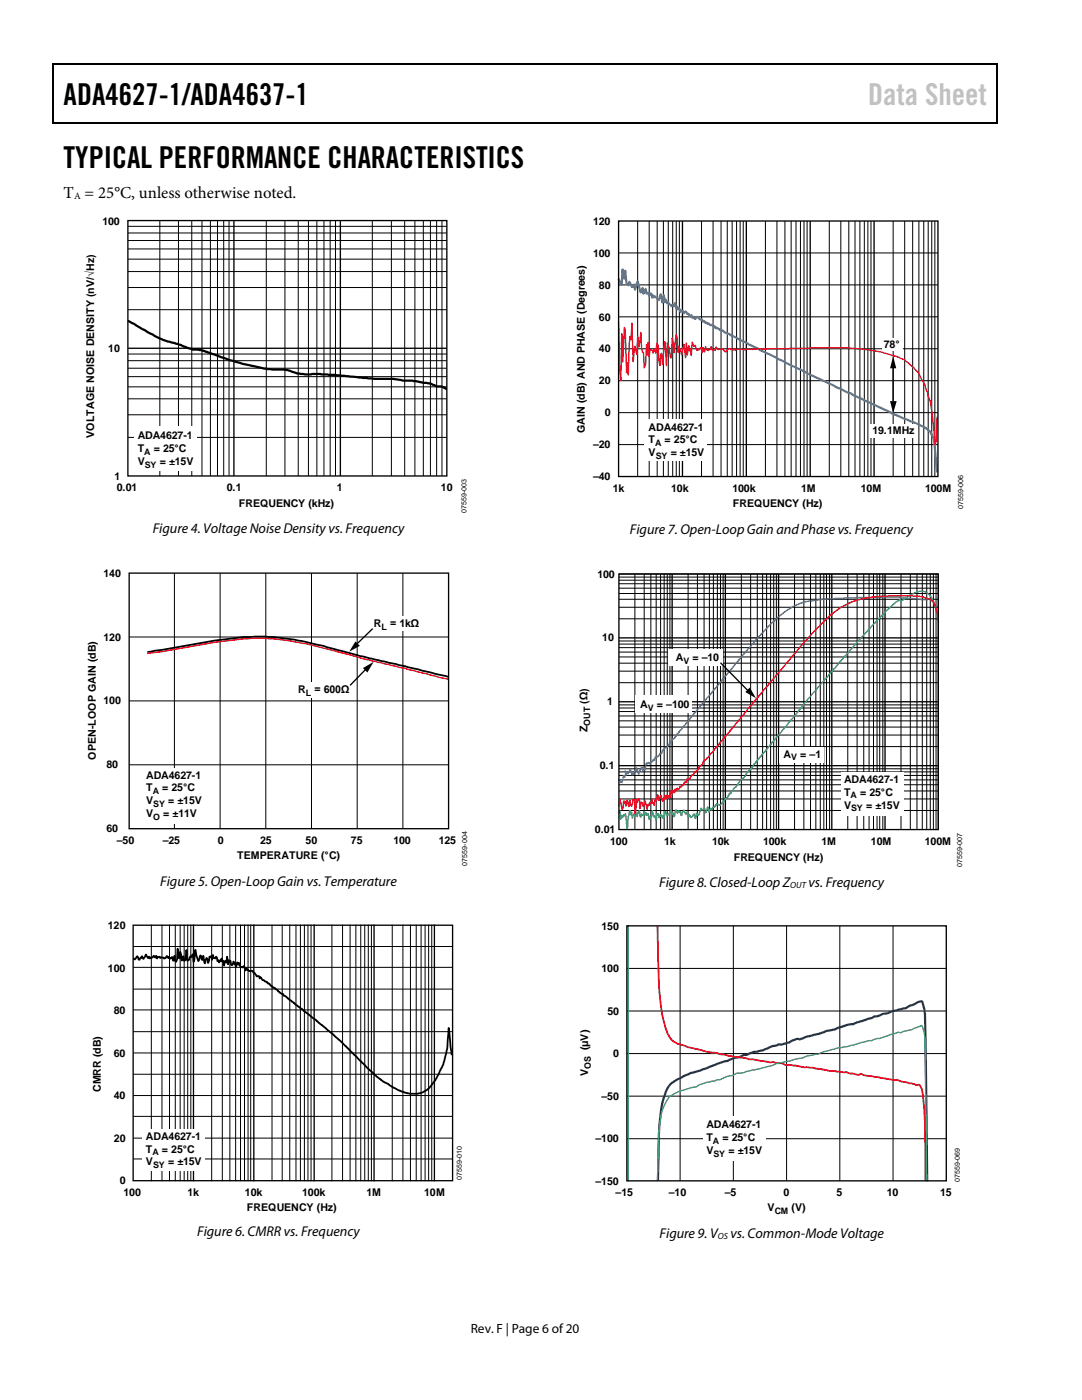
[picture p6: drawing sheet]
<svg xmlns="http://www.w3.org/2000/svg" width="216mm" height="279mm" viewBox="0 0 216 279" stroke-linecap="round" stroke-linejoin="round" font-family="sans-serif">
<path d="M10.5 12.7h.3v1h-.3zM10.5 12.7h.3v.3h-.3zM133.3 12.7h.3v.3h-.3zM198.8 12.7h.2v1h-.2zM198.8 12.7h.2v.3h-.2zM10.5 24.4h.3v.2h-.3zM133.1 24.4h.2v.2h-.2zM198.8 24.4h.2v.2h-.2z" fill="#000"/>
<path d="M10.7 13.7v10.7M10.8 12.8h122.5M133.6 12.8h65.2M198.9 13.7v10.7M10.8 24.5h188" fill="none" stroke="#000" stroke-width=".25"/>
<g fill="none" stroke="#000" stroke-width=".2">
<path d="M25.5 57.4h63.7M25.5 54.2h63.7M25.5 51.7h63.7M25.5 49.7h63.7M25.5 48h63.7M25.5 46.5h63.7M25.5 45.2h63.7M31.9 44v51M35.6 44v51M38.3 44v51M40.3 44v51M42 44v51"/>
<path d="M43.4 44v51M44.6 44v51M45.7 44v51M53.1 44v51M56.9 44v51M59.5 44v51M61.5 44v51M63.2 44v51M64.6 44v51M65.9 44v51M66.9 44v51M74.3 44v51"/>
<path d="M78.1 44v51M80.8 44v51M82.8 44v51M84.5 44v51M85.9 44v51M87.1 44v51M88.2 44v51M25.5 79.6h63.7M25.5 77.2h63.7M25.5 75.2h63.7M25.5 73.5h63.7M25.5 72h63.7"/>
<path d="M25.5 70.7h63.7M25.5 61.8h63.7M25.5 87.3h63.7M25.5 82.8h63.7"/>
</g>
<path d="M25.5 44h63.7v51h-63.7zM46.7 44v51M67.9 44v51M25.5 69.5h63.7" fill="none" stroke="#000" stroke-width=".27"/>
<path d="M25.5 64l2.5 1.4a28.8 28.8 0 0 0 5.5 2.8 14 14 0 0 1 4.1 1.3l.8 .3a6.8 6.8 0 0 1 3.6 .7 52.7 52.7 0 0 0 12.5 3.3h.2a7.6 7.6 0 0 1 4.6 .7l1.5 .2 3.1-.1 3 .2 5.5 .6 3.8 .2a16 16 0 0 1 4.6 .4 13.9 13.9 0 0 1 4 .4l1.3 .2a3.4 3.4 0 0 0 2.2 .6l.9 .4" fill="none" stroke="#000" stroke-width=".44"/>
<path d="M26.8 85.2h12.5v8.8h-12.5z" fill="#fff"/>
<path d="M34.8 114.4v51M43.9 114.4v51M53 114.4v51M62.2 114.4v51M71.3 114.4v51M80.4 114.4v51M25.8 139.9h63.7M25.8 127.1h63.7M25.8 152.6h63.7" fill="none" stroke="#000" stroke-width=".2"/>
<path d="M29.4 130.1h.7a236.6 236.6 0 0 1 18.6-3 44.9 44.9 0 0 1 14.4 1.5l1.4 .3 7.4 2 17.6 4.2" fill="none" stroke="#000" stroke-width=".35"/>
<path d="M29.4 130.4l2.9-.3a139.9 139.9 0 0 1 17.9-2.7 54.3 54.3 0 0 1 16.5 2.5l6.4 1.7 16.4 3.9" fill="none" stroke="#f00" stroke-width=".27"/>
<path d="M25.8 114.4h63.7v51h-63.7zM73.1 133.4l-3.2 3.4M74.4 125.4l-3.4 3.3" fill="none" stroke="#000" stroke-width=".27"/>
<path d="M70.9 128l.9 .9-2.1 1.2zM72.4 133.3l2.1-1.2-1.2 2.1z" fill="#000"/>
<g fill="#fff">
<path d="M79.3 122.9h1.4v2.9h-1.4z"/>
<path d="M61.4 136.3h1.5v3h-1.5z"/>
<path d="M28.5 153.3h12.6v11.2h-12.6z"/>
</g>
<g fill="none" stroke="#000" stroke-width=".2">
<path d="M26.6 197.4h63.7M26.6 188.9h63.7M26.6 193.1h63.7M30.2 184.6v51M32.3 184.6v51M33.8 184.6v51M35 184.6v51M36 184.6v51M36.7 184.6v51M37.5 184.6v51M38.1 184.6v51M42.2 184.6v51"/>
<path d="M44.4 184.6v51M45.9 184.6v51M47 184.6v51M48 184.6v51M48.8 184.6v51M49.5 184.6v51M50 184.6v51M54.3 184.6v51M56.3 184.6v51M57.8 184.6v51M59.1 184.6v51M59.9 184.6v51"/>
<path d="M60.7 184.6v51M61.4 184.6v51M62.1 184.6v51M66.2 184.6v51M68.4 184.6v51M69.9 184.6v51M71 184.6v51M72 184.6v51M72.8 184.6v51M73.5 184.6v51M74.1 184.6v51M78.3 184.6v51"/>
<path d="M80.4 184.6v51M81.9 184.6v51M83.1 184.6v51M84 184.6v51M84.8 184.6v51M85.5 184.6v51M86.1 184.6v51M26.6 214.4h63.7M26.6 205.9h63.7M26.6 218.6h63.7M26.6 210.1h63.7M26.6 201.6h63.7"/>
<path d="M26.6 231.3h63.7M26.6 222.8h63.7M26.6 227.1h63.7"/>
</g>
<path d="M26.6 184.6h63.7v51h-63.7zM38.6 184.6v51M50.6 184.6v51M62.7 184.6v51M74.6 184.6v51M86.7 184.6v51" fill="none" stroke="#000" stroke-width=".27"/>
<path d="M28.5 225.4h12.4v8.2h-12.4z" fill="#fff"/>
<path d="M26.6 191.3l.4 .2 .4-.7 .2 .7 .2 .1 .5-.8 .3 .6 .5-.9 .5 .7 .2-.3 .1 .4 .1-.2h.5l.2-.3 .3 .3 .2-.3 .1 .5a.33 .33 0 0 1 .3-.3 .33 .33 0 0 1 .4 .2l.1-.2 .5 .1a.37 .37 0 0 0 .4 .1 .37 .37 0 0 0 .2-.4h.2l.2 .4 .1-.2 .3 .3 .4-.3 .1 .7 .2-.1 .1-.8 .3 1.1 .2-.4 .1-2.2 .3 1.9 .3-1.2 .2 1.6h.2l.2-.8 .2 1a3.5 3.5 0 0 0 .4-2.2l.2 2.1 .3-.1 .3-.8 .2 .2 .3-.5 .2 1.4 .3-2.3 .6 2.2 .4-1.1 .3 .9 .3-.8 .2 1.4 .1 .1 .3-1.1 .2 .2 .1 .8 .3-1.3 .2 .1 .1-.2 .2 .8 .2-1 .1 .6 .3 .1 .2-.4 .2 .2 .1 .7 .2-.2 .1 .5 .2-.5 .1 .2 .2-.5 .2 .6 .1-.2 .2 1 .1-.8 .2-.1 .2 .3 .1-1.2 .2 1.5 .1-.8 .2 .4 .2-.3 .2 .9h.2l.2-.6 .2 .3h.1l.2 .7 .2-.9 .2 .4 .2-.3 .3 .9h.5l.2-.3 .3 .9 .1-.5 .7 .7a.65 .65 0 0 1 .8 .2l.4 .4a.51 .51 0 0 0 .7 .3l.1 .5 .2-.3 .1 .1a.69 .69 0 0 0 .6 .6l.6 .3 .1 .2 .3 .1 .7 .7 .5 .2 .9 .9 .7 .3 .1 .3 .5 .2 .3 .4 1.3 .8 .3 .4 4 3.1 3.5 2.8 8.8 8.6 1.2 .9 1 .4 1.1 .8 1.1 .6 1.2 .3a4.5 4.5 0 0 0 5.2-1.4l.8-1 .6-1.1 1-2.5a21.7 21.7 0 0 0 1-6.8l.6 5.4" fill="none" stroke="#000" stroke-width=".35"/>
<g fill="none" stroke="#000" stroke-width=".2">
<path d="M123.4 56.9h63.8M123.4 50.5h63.8M127.2 44.1v51M129.5 44.1v51M131.1 44.1v51M132.4 44.1v51M133.3 44.1v51M134.2 44.1v51M134.9 44.1v51M135.6 44.1v51M140 44.1v51M142.3 44.1v51"/>
<path d="M143.9 44.1v51M145.1 44.1v51M146.1 44.1v51M147 44.1v51M147.7 44.1v51M148.3 44.1v51M152.7 44.1v51M155 44.1v51M156.6 44.1v51M157.9 44.1v51M158.8 44.1v51M159.7 44.1v51"/>
<path d="M160.4 44.1v51M161 44.1v51M165.5 44.1v51M167.8 44.1v51M169.4 44.1v51M170.6 44.1v51M171.6 44.1v51M172.5 44.1v51M173.2 44.1v51M173.8 44.1v51M178.2 44.1v51M180.5 44.1v51"/>
<path d="M182.1 44.1v51M183.4 44.1v51M184.3 44.1v51M185.2 44.1v51M185.9 44.1v51M186.5 44.1v51M123.4 76h63.8M123.4 69.6h63.8M123.4 63.2h63.8M123.4 88.7h63.8M123.4 82.4h63.8"/>
</g>
<path d="M136.2 44.1v51M148.9 44.1v51M161.7 44.1v51M174.4 44.1v51" fill="none" stroke="#000" stroke-width=".27"/>
<path d="M123.4 55.6l.5 1.2 .2 .1 .1-3.1 .2 1.6 .2 .2 .2-1.6 .2 2.7 .4 .2 .2-.7 .5 1.1 .3-.1 .1-.4 .2 1 .5-1.7 .7 2.3 .3-.9 .2 1.1 .4-.9 .2 .9 .4-.2 .1 .7 .2-.6 .3 .1 .2 .8 .1-.4 .2 .3 .2-.1 .3 .2 .3 .5h.2l.3-1.2 .4 1.7 .3-1.5 .1 1.4 .2-.5 .4 .8 .1-.3 .7 .8 .1-.3h.2l.2 .3 .2-.6 .2 1 .2-.3 .2 .5 .2-.2 .3 .8 .2-.3 .3 .1 .1 .4 .4-.3 .4 .5 .2-.1 .2 .5h.2l.1-.2 .2 .5 .2-.2 .4 .5 .4-.5 .8 .7 .2-.1 .1 .4 .4-.1 .2 .4 .2-.1 .2 .2h.2l.4 .3a.64 .64 0 0 1 .7 .5l.2-.2 .2 .3a.7 .7 0 0 1 .8 .4l.2-.1 .7 .5 .8 .3 6.6 3.4 14.7 7.2 2.9 1.3 8.4 4 4 1.6 2.5 1.3a3 3 0 0 1 1.7 1.9l.2 .5 .6 6.5" fill="none" stroke="#4b7ebb" stroke-width=".44"/>
<path d="M123.4 64.2l.2 8.9 .3 2.9 .2-9.4 .1 5.7 .4-6.9 .2 .3 .2 8.7 .2-2.1 .2 2.5 .2-6.3 .1-1.4 .2 .7 .2-3.3 .3 7.7 .3-3.1 .4 1.7 .1-3.6 .3 2.1 .4-3 .1 3.2 .2 .8h.2l.2 3.1 .2-.8 .2-3.8 .2 2 .2-2.5 .1 2.9 .2-1.4 .5 .1 .1 .6 .2-.9 .4 .9 .1-2 .3 .3 .4 4.2 .1-2.2 .2-.3 .2 2.2 .4-4.5 .4 4.8 .2-4.5 .3 .9 .3 2.1 .2-.1 .1-3.9 .4 2.9 .4-3.6 .2 .7 .2 2.8 .2-1.1 .5 1.6 .4-2.1 .4 2.7 .2-2.9 .2 2.3 .2-1.8 .2 1 .2-.5 .1 1.4 .2-2.6 .4 .9 .2-.3 .4 1.1 .2-.4 .2 .3 .4-.6 .2 1.1 .1-1.1 .2 .8 .2 .1 .2-1 .2 .7 .2-.1 .2 .2 .2-.3h.2l.1-.5 .2 .7 .4-.2 .2 .3 .2-.7 .4 .5 .4-.1a.58 .58 0 0 1 .9 .4l.3 .1 .3-.5 .4-.2 .8 .4 .1-.3 .2 .4 .8-.4 .2 .2 .2-.2 .8 .3 .5-.3 1 .2 .3-.2 2.3 .1 8.8-.3h8l4.2 .5 1.9 .3 2.1 .6a7.1 7.1 0 0 1 3.3 1.5 11 11 0 0 1 3.2 4.1 18.2 18.2 0 0 1 1.5 5.2l.6 4.2 .1 3 .3-.8 .2-4.8" fill="none" stroke="#db0029" stroke-width=".27"/>
<path d="M128.5 83.6h12.5v8.3h-12.5z" fill="#fff"/>
<path d="M123.4 44.1h63.8v51h-63.8z" fill="none" stroke="#000" stroke-width=".27"/>
<path d="M178.2 73.1v7z" fill="#fff"/>
<path d="M178.2 73.1v7" fill="none" stroke="#000" stroke-width=".27"/>
<path d="M178.2 71.1l.6 2.4h-1.2zM177.6 80.1h1.3l-.7 2.3z" fill="#000"/>
<g fill="#fff">
<path d="M173.7 84.7h9v2.6h-9z"/>
<path d="M176 67.5h4.1v2.5h-4.1z"/>
</g>
<g fill="none" stroke="#000" stroke-width=".2">
<path d="M123.5 119.6h63.7M123.5 118.4h63.7M123.5 117.4h63.7M123.5 116.5h63.7M123.5 115.8h63.7M123.5 115.2h63.7M123.5 114.6h63.7v51M126.7 114.6v51M128.5 114.6v51M129.9 114.6v51M130.9 114.6v51M131.8 114.6v51"/>
<path d="M132.5 114.6v51M133.1 114.6v51M133.7 114.6v51M137.3 114.6v51M139.2 114.6v51M140.5 114.6v51M141.6 114.6v51M142.3 114.6v51M143.1 114.6v51M143.8 114.6v51M144.3 114.6v51M147.9 114.6v51"/>
<path d="M149.8 114.6v51M151.1 114.6v51M152.2 114.6v51M153 114.6v51M153.8 114.6v51M154.4 114.6v51M154.9 114.6v51M158.5 114.6v51M160.4 114.6v51M161.7 114.6v51M162.8 114.6v51M163.7 114.6v51"/>
<path d="M164.4 114.6v51M164.9 114.6v51M165.5 114.6v51M169.2 114.6v51M171 114.6v51M172.3 114.6v51M173.4 114.6v51M174.3 114.6v51M175 114.6v51M175.5 114.6v51M176.2 114.6v51M179.8 114.6v51"/>
<path d="M181.6 114.6v51M183 114.6v51M184 114.6v51M184.9 114.6v51M185.6 114.6v51M186.2 114.6v51M186.8 114.6v51M123.5 136.2h63.7M123.5 133.9h63.7M123.5 132.4h63.7M123.5 131.1h63.7M123.5 130.1h63.7"/>
<path d="M123.5 129.3h63.7M123.5 128.5h63.7M123.5 127.9h63.7M123.5 123.5h63.7M123.5 121.2h63.7M123.5 159.4h63.7M123.5 157.9h63.7M123.5 156.6h63.7M123.5 155.6h63.7M123.5 154.8h63.7M123.5 154h63.7M123.5 153.4h63.7"/>
<path d="M123.5 149h63.7M123.5 146.7h63.7M123.5 145.1h63.7M123.5 143.9h63.7M123.5 142.9h63.7M123.5 142h63.7M123.5 141.3h63.7M123.5 140.7h63.7M123.5 161.8h63.7"/>
</g>
<path d="M134.1 114.6v51M144.7 114.6v51M155.4 114.6v51M166 114.6v51M176.6 114.6v51M123.5 127.3h63.7M123.5 152.8h63.7M123.5 140.1h63.7" fill="none" stroke="#000" stroke-width=".27"/>
<path d="M124.7 154.9l-.1 .2-.1-.3-.1 .1-.2 1-.1 .2-.2-.1-.1 .2a.36 .36 0 0 0-.3-.6v.1" fill="none" stroke="#36f" stroke-width=".27"/>
<path d="M187.2 123.7l-.1-.6a5.9 5.9 0 0 0-1.1-3.1l-.4-.4-1.7 .1-1.8-.3-2.3-.1-.1-.1h-8.9l-6.9 .4-3.1 .4-2.3 .9-2.2 1.4-1.4 1.1-3.3 3.5-4.8 5.5-2.3 3-.5 .3-2.1 2.8-1.9 2.1-.9 1.2-.6 .6v.1l-1 1.3-1.9 2-.7 1.2h-.2l-.1 .3-.4 .2-.1 .3-.3 .3-.6 .8a.36 .36 0 0 1-.5 .3l-.2 .4-.3 .2-.2 .6-.3-.1-.2 .6-.5 .3-.2-.2-.2 .7h-.1l-.1-.1-.4 .5-.1-.1-.2 .5-.3-.3-.2 .3-.2-.2-.4 1.4a.23 .23 0 0 0 0-.3 .23 .23 0 0 0-.2-.1l-.1 .4-.1-.5h-.3l-.2 .6h-.1l-.1 .7-.2-.5h-.2l-.1-.8-.1 .5-.3 .2-.1 .6-.3 .2-.3-.7-.1-.5-.4 .9-.3-.4-.1 .1-.1 .6-.1-.7h-.2" fill="none" stroke="#3b5d97" stroke-width=".27"/>
<path d="M187.2 123.9l-.2-1.5a6.8 6.8 0 0 0-1.6-3.8 2.53 2.53 0 0 0-3.3-.1l-.8 .4-1.4 1.1h-.2l-.1-.3-1.2 .8-3 2.9-.4 .5-3.1 3.2-11.5 13.3-.7 1.2-6.6 7.8-.3 .5-.7 .6-.2 .4-.3 .2-.8 1.1-.4 .3-.2 .5-.3 .2-.2 .5-.4 .2-.4 .5-.5 .9a2.2 2.2 0 0 0-1.2 1.3l-.4 .5-.4 .2-.2 .6h-.2a.32 .32 0 0 1-.1 .4 .32 .32 0 0 1-.4 0l-.1 .5h-.1l-.1 .4-.3 .1-.3 .3-.1 .4h-.2l-.4 .4a.33 .33 0 0 1-.2 .3 .33 .33 0 0 1-.4-.2l-.2 .1-.1-.2-.1 .4-.2-.1a.26 .26 0 0 1 0 .3 .26 .26 0 0 1-.4 0l-.2 .7h-.2l-.2-.4-.2 .8-.3-1.1-.4 1.2-.1-.8-.6 .3-.2-.4v.5l-.3 .1-.1 .6-.3 .2v-.3l-.2-.1-.2 1-.2-.1-.1-.7-.2 .1-.1 .4h-.3l-.1 .2-.3-.7-.3 .4-.2-.8-.2 .4-.4-.8-.3 .6v.4l-.3-.2-.1-.6-.2 .2-.1-.3-.2 .5-.1-.1a.36 .36 0 0 0-.3-.5l-.2 1.3-.4-.9-.2 .4-.1-.7-.3 .4-.1 .4-.3-.1-.1 .3-.2-.7-.2-.1-.2 1.3-.2-.4-.1 .4v-.3a.34 .34 0 0 0-.5-.4l-.1 .6-.2-.8-.1 .2-.2-.2-.2 1.3-.2-.8-.2-.1-.1 .2-.1-.2-.2-1-.2 1.5-.2-.2-.2 .4-.2-1.1-.2 .3-.2-.5-.2 .4-.2-.7v.7l-.1 .1-.4-.2-.2 .6-.1-.4-.1-.9-.1 .3h-.2l-.1 .8-.1 .1-.2-.7-.2 .6-.1-.5-.4 .9-.1-1.2-.2 .5-.2-.8-.3 1.1-.2 2.5-.4-3-.2 .4-.1-.3-.1 .1-.2 .6-.3-.5v.7l-.2-1.6-.2 .5" fill="none" stroke="#396" stroke-width=".27"/>
<path d="M187.2 123.6l-.3-1.8a3.3 3.3 0 0 0-1.5-2.3l-2-.5-3.5-.2-4.2 .2-2.4 .2-2.4 .6-1.6 .6-3 1.9-1.8 1.5-4.1 4.4-4.4 5.4-2.4 2.6-.4 .7-.9 .9-.4 .7-2.4 2.6-2 2.7-2.4 2.7-.4 .6-.4 .3-.7 1.1-1.2 1.1-.1 .5-2 1.9-.1 .5-.7 .5-.3 .7-.3 .2-.1 .2-.2-.1-.3 .8-.2-.1-.3 .2-.3 .7-.4-.2-.1 .6-.1 .2a.22 .22 0 0 0-.4-.1 .22 .22 0 0 0 0 .3l-.6 .7-.2-.1-.1 .2a.23 .23 0 0 1-.2 .3 .23 .23 0 0 1-.2-.2l-.3 .6-.2-.4-.1 .7-.3-.4-.1 .6-.3-.5-.3 1.4-.1-.4-.2-.1-.2 .6v-.7l-.3 .7-.2-.7-.1 .7-.2 .5-.4-1.1-.4 .9-.3-1-.2 1-.1 .1-.1-.2-.1 .2-.1 .9-.2-.5h-.2l-.1-.7-.1 .8h-.2l-.1-.2-.1 .5-.1 .1-.2-.2-.1 .2v.8l-.5-1.6-.2 1.1-.4-.8h-.2l-.2 1.1-.1-1.9-.3 .2-.1 .6-.2-.6-.2 2.8-.3-2.9-.3 .2-.1 1.2-.2-.1-.3-1.1-.2 1.3v-.8l-.3-.5-.2 1.2-.2-1-.1 .3-.1-.3-.3 1.6-.2-.3-.3-1.7-.2 1.5" fill="none" stroke="#f00" stroke-width=".27"/>
<g fill="#fff">
<path d="M155.5 149.1h9v3h-9z"/>
<path d="M126.8 138.8h11.3v3.5h-11.3z"/>
<path d="M133.2 129.5h11v3.4h-11z"/>
<path d="M167.7 154.2h12.6v8.6h-12.6z"/>
</g>
<path d="M123.5 114.6h63.7v51h-63.7zM143.8 132.3l5.6 5.7" fill="none" stroke="#000" stroke-width=".27"/>
<path d="M149.6 137.2l1.2 2.1-2.1-1.2z" fill="#000"/>
<path d="M125.1 193.3h63.7M135.7 184.8v50.9M146.3 184.8v50.9M157 184.8v50.9M167.6 184.8v50.9M178.2 184.8v50.9M125.1 218.8h63.7M125.1 201.8h63.7M125.1 210.3h63.7M125.1 227.3h63.7" fill="none" stroke="#000" stroke-width=".2"/>
<path d="M131.3 235.7a116.8 116.8 0 0 1 .7-14.6l.4-1.9a5.1 5.1 0 0 1 2.8-3.8l.5-.2a10.5 10.5 0 0 1 3.7-1.5l6.2-2.2 2-.6 .9-.4h.5l1.4-.6 1.8-.3 1.7-.7 1.3-.4a12.9 12.9 0 0 0 3.9-1.2l.5 .1 1.6-.6 2.1-.4 1.6-.7 1.6-.2 .9-.4 2.1-.7a1.77 1.77 0 0 0 1.4-.3l3-.9 .6-.4h.5l3-1 2.7-.6 2.5-1.2 .7-.2a7.3 7.3 0 0 1 .7 4.1l.4 31.9" fill="none" stroke="#0a347d" stroke-width=".44"/>
<path d="M131.2 184.8a131.4 131.4 0 0 0 .9 17.5 11 11 0 0 0 2 5.3l1.1 .7 2.1 .7 3.7 .9 1.8 .2 4.1 .9 1.9 .2 .7 .2 6.4 .8a4.6 4.6 0 0 0 2.3 .4l2.3 .4 1.9 .1 3.1 .6 3.5 .3 1.4 .3a1.6 1.6 0 0 0 1.4 0l.6 .3 .8 .2 .6-.1 4.4 .9h1.1l.5 .2 2.1 .4 1.1 .3a.42 .42 0 0 1 .6 .2 10.1 10.1 0 0 1 .8 4.2l.2 3.4 .1 11.4" fill="none" stroke="#db0029" stroke-width=".35"/>
<path d="M131.2 235.7a80.9 80.9 0 0 1 .8-13.5l.9-2.3a1.68 1.68 0 0 1 1-1.2l1.6-.9 2.3-.7 1.1-.2 .7-.4 2.5-.7h.5l.4-.3a2.77 2.77 0 0 0 1.9-.6l1.3-.3a2.8 2.8 0 0 1 1.9-.5l5.7-1.4 1.2-.5 5.1-1.1 1.1-.4 2.1-.3 1.3-.6 2.3-.6 2.3-.4 4-1.1a1.85 1.85 0 0 0 1.5-.3l.8-.1 3.6-1.2a1.52 1.52 0 0 0 1.4-.3l1.2-.3 2.2-.8 .3 .7a20 20 0 0 1 .4 5.8l.3 24.5" fill="none" stroke="#396" stroke-width=".27"/>
<path d="M140.3 222.7h12.6v8.9h-12.6z" fill="#fff"/>
<path d="M125.3 184.6v51.2" fill="none" stroke="#396" stroke-width=".27"/>
<path d="M125.1 184.8h63.7v50.9h-63.7z" fill="none" stroke="#000" stroke-width=".27"/>
<g font-size="6">
<text x="12.7" y="20.9">ADA4627-1/ADA4637-1</text>
<text x="12.7" y="33.6">TYPICAL PERFORMANCE CHARACTERISTICS</text>
</g>
<text font-size="6" fill="#c1c1c1" x="173.2" y="20.9">Data Sheet</text>
<text font-size="3.3" x="12.7" y="39.5">T = 25°C, unless otherwise noted.</text>
<g font-size="2.8">
<text x="30.5" y="106.5">Figure 4. Voltage Noise Densityvs. Frequency</text>
<text x="125.7" y="106.6">Figure 7. Open-Loop Gain and Phase vs. Frequency</text>
<text x="32" y="176.8">Figure 5. Open-Loop Gain vs. Temperature</text>
<text x="131.5" y="177">Figure 8. Closed-Loop Z</text>
<text x="161.3" y="177">vs. Frequency</text>
<text x="39.3" y="246.7">Figure 6. CMRR vs. Frequency</text>
<text x="131.6" y="247">Figure 9. V</text>
<text x="145.8" y="247">vs. Common-Mode Voltage</text>
</g>
<text font-size="2.7" x="93.9" y="266">Rev. F | Page 6 of20</text>
<g font-size="2.1">
<text x="20.4" y="44.9">100</text>
<text x="118.3" y="44.9">120</text>
<text x="118.3" y="51.2">100</text>
<text x="119.5" y="57.6">80</text>
<text x="119.5" y="64">60</text>
<text x="21.6" y="70.3">10</text>
<text x="119.5" y="70.3">40</text>
<text x="176.4" y="69.5">78°</text>
<text x="119.5" y="76.7">20</text>
<text x="120.7" y="83.1">0</text>
<text x="18.8" y="87.4" transform="rotate(-90 18.8 87.4)">VOLTAGE NOISE DENSITY (nV/√Hz)</text>
<text x="27.5" y="87.7">ADA4627-1</text>
<text x="116.7" y="86.4" transform="rotate(-90 116.7 86.4)">GAIN (dB) AND PHASE (Degrees)</text>
<text x="118.3" y="89.5">–20</text>
<text x="129.4" y="86">ADA4627-1</text>
<text x="129.4" y="88.5">T</text>
<text x="132.6" y="88.5">= 25°C</text>
<text x="174.1" y="86.6">19.1MHz</text>
<text x="22.9" y="95.7">1</text>
<text x="27.5" y="90.2">T</text>
<text x="27.5" y="92.8">V</text>
<text x="30.7" y="90.2">= 25°C</text>
<text x="31.9" y="92.8">= ±15V</text>
<text x="118.3" y="95.8">–40</text>
<text x="129.4" y="91.1">V</text>
<text x="133.8" y="91.1">= ±15V</text>
<text x="23.3" y="98.1">0.01</text>
<text x="45.3" y="98.1">0.1</text>
<text x="47.7" y="101.2">FREQUENCY (kHz)</text>
<text x="67.2" y="98.1">1</text>
<text x="88" y="98.1">10</text>
<text x="122.3" y="98.2">1k</text>
<text x="133.9" y="98.2">10k</text>
<text x="146.1" y="98.2">100k</text>
<text x="146.2" y="101.2">FREQUENCY (Hz)</text>
<text x="159.8" y="98.2">1M</text>
<text x="171.8" y="98.2">10M</text>
<text x="184.6" y="98.2">100M</text>
<text x="20.7" y="115.1">140</text>
<text x="119.2" y="115.3">100</text>
<text x="74.6" y="125.2">R</text>
<text x="77.8" y="125.2">= 1kΩ</text>
<text x="20.7" y="127.9">120</text>
<text x="120.2" y="128">10</text>
<text x="134.8" y="132">A</text>
<text x="138.2" y="132">= –10</text>
<text x="20.7" y="140.6">100</text>
<text x="59.5" y="138.4">R</text>
<text x="62.7" y="138.4">= 600Ω</text>
<text x="117.2" y="140.5" transform="rotate(-90 117.2 140.5)">(Ω)</text>
<text x="121.2" y="140.8">1</text>
<text x="127.8" y="141.3">A</text>
<text x="131.1" y="141.3">= –100</text>
<text x="117.2" y="146.1" transform="rotate(-90 117.2 146.1)">Z</text>
<text x="19.1" y="151.6" transform="rotate(-90 19.1 151.6)">OPEN-LOOP GAIN (dB)</text>
<text x="21.2" y="153.3">80</text>
<text x="29.2" y="155.4">ADA4627-1</text>
<text x="119.7" y="153.5">0.1</text>
<text x="156.4" y="151.2">A</text>
<text x="159.7" y="151.2">= –1</text>
<text x="29.2" y="160.5">V</text>
<text x="29.2" y="157.9">T</text>
<text x="32.4" y="157.9">= 25°C</text>
<text x="33.6" y="160.5">= ±15V</text>
<text x="168.4" y="161.4">V</text>
<text x="168.4" y="156.3">ADA4627-1</text>
<text x="168.4" y="158.8">T</text>
<text x="171.6" y="158.8">= 25°C</text>
<text x="172.8" y="161.4">= ±15V</text>
<text x="21.2" y="166.1">60</text>
<text x="29.2" y="163">V</text>
<text x="32.6" y="163">= ±11V</text>
<text x="118.7" y="166.3">0.01</text>
<text x="23.3" y="168.4">–50</text>
<text x="32.5" y="168.4">–25</text>
<text x="43.5" y="168.4">0</text>
<text x="47.3" y="171.5">TEMPERATURE (°C)</text>
<text x="51.9" y="168.4">25</text>
<text x="61" y="168.4">50</text>
<text x="70" y="168.4">75</text>
<text x="78.5" y="168.4">100</text>
<text x="87.5" y="168.4">125</text>
<text x="121.8" y="168.7">100</text>
<text x="132.5" y="168.7">1k</text>
<text x="142.1" y="168.7">10k</text>
<text x="146.4" y="171.8">FREQUENCY (Hz)</text>
<text x="152.3" y="168.7">100k</text>
<text x="163.9" y="168.7">1M</text>
<text x="173.8" y="168.7">10M</text>
<text x="184.5" y="168.7">100M</text>
<text x="21.5" y="185.4">120</text>
<text x="120" y="185.5">150</text>
<text x="21.5" y="193.9">100</text>
<text x="120" y="194">100</text>
<text x="22.7" y="202.4">80</text>
<text x="121.2" y="202.5">50</text>
<text x="117.4" y="209.6" transform="rotate(-90 117.4 209.6)">(µV)</text>
<text x="22.7" y="210.9">60</text>
<text x="117.4" y="214.8" transform="rotate(-90 117.4 214.8)">V</text>
<text x="122.4" y="211">0</text>
<text x="20.1" y="217.9" transform="rotate(-90 20.1 217.9)">CMRR (dB)</text>
<text x="22.7" y="219.4">40</text>
<text x="120" y="219.5">–50</text>
<text x="22.7" y="227.8">20</text>
<text x="29.1" y="227.5">ADA4627-1</text>
<text x="118.8" y="228">–100</text>
<text x="141" y="225.2">ADA4627-1</text>
<text x="141" y="227.8">T</text>
<text x="144.1" y="227.8">= 25°C</text>
<text x="29.1" y="230">T</text>
<text x="29.1" y="232.6">V</text>
<text x="32.3" y="230">= 25°C</text>
<text x="33.5" y="232.6">= ±15V</text>
<text x="141" y="230.3">V</text>
<text x="145.4" y="230.3">= ±15V</text>
<text x="23.9" y="236.3">0</text>
<text x="24.6" y="238.7">100</text>
<text x="37.4" y="238.7">1k</text>
<text x="48.8" y="238.7">10k</text>
<text x="60.3" y="238.7">100k</text>
<text x="73.1" y="238.7">1M</text>
<text x="84.6" y="238.7">10M</text>
<text x="118.8" y="236.5">–150</text>
<text x="122.8" y="238.8">–15</text>
<text x="133.5" y="238.8">–10</text>
<text x="144.6" y="238.8">–5</text>
<text x="156.3" y="238.8">0</text>
<text x="166.9" y="238.8">5</text>
<text x="177" y="238.8">10</text>
<text x="187.6" y="238.8">15</text>
<text x="49.3" y="241.8">FREQUENCY (Hz)</text>
<text x="153.2" y="241.7">V</text>
<text x="157.9" y="241.7">(V)</text>
</g>
<text font-size="1.9" x="14.8" y="39.7">A</text>
<g font-size="1.8">
<text x="130.7" y="89">A</text>
<text x="28.8" y="90.8">A</text>
<text x="28.9" y="93.3">SY</text>
<text x="130.8" y="91.6">SY</text>
<text x="76.1" y="125.7">L</text>
<text x="136.4" y="132.5">V</text>
<text x="61" y="138.9">L</text>
<text x="129.3" y="141.9">V</text>
<text x="117.8" y="144.9" transform="rotate(-90 117.8 144.9)">OUT</text>
<text x="157.9" y="151.8">V</text>
<text x="30.5" y="158.5">A</text>
<text x="30.6" y="161">SY</text>
<text x="169.7" y="159.4">A</text>
<text x="169.8" y="161.9">SY</text>
<text x="30.6" y="163.6">O</text>
<text x="157.7" y="177.1">OUT</text>
<text x="117.9" y="213.4" transform="rotate(-90 117.9 213.4)">OS</text>
<text x="30.4" y="230.6">A</text>
<text x="30.5" y="233.1">SY</text>
<text x="142.3" y="228.3">A</text>
<text x="142.4" y="230.8">SY</text>
<text x="154.6" y="242.2">CM</text>
<text x="143.2" y="247.2">OS</text>
</g>
<g font-size="1.4">
<text x="192.2" y="101.6" transform="rotate(-90 192.2 101.6)">07559-006</text>
<text x="93.1" y="102.4" transform="rotate(-90 93.1 102.4)">07559-003</text>
<text x="93.2" y="172.8" transform="rotate(-90 93.2 172.8)">07559-004</text>
<text x="192" y="173" transform="rotate(-90 192 173)">07559-007</text>
<text x="92.2" y="235.5" transform="rotate(-90 92.2 235.5)">07559-010</text>
<text x="191.5" y="235.9" transform="rotate(-90 191.5 235.9)">07559-069</text>
</g>
</svg>
